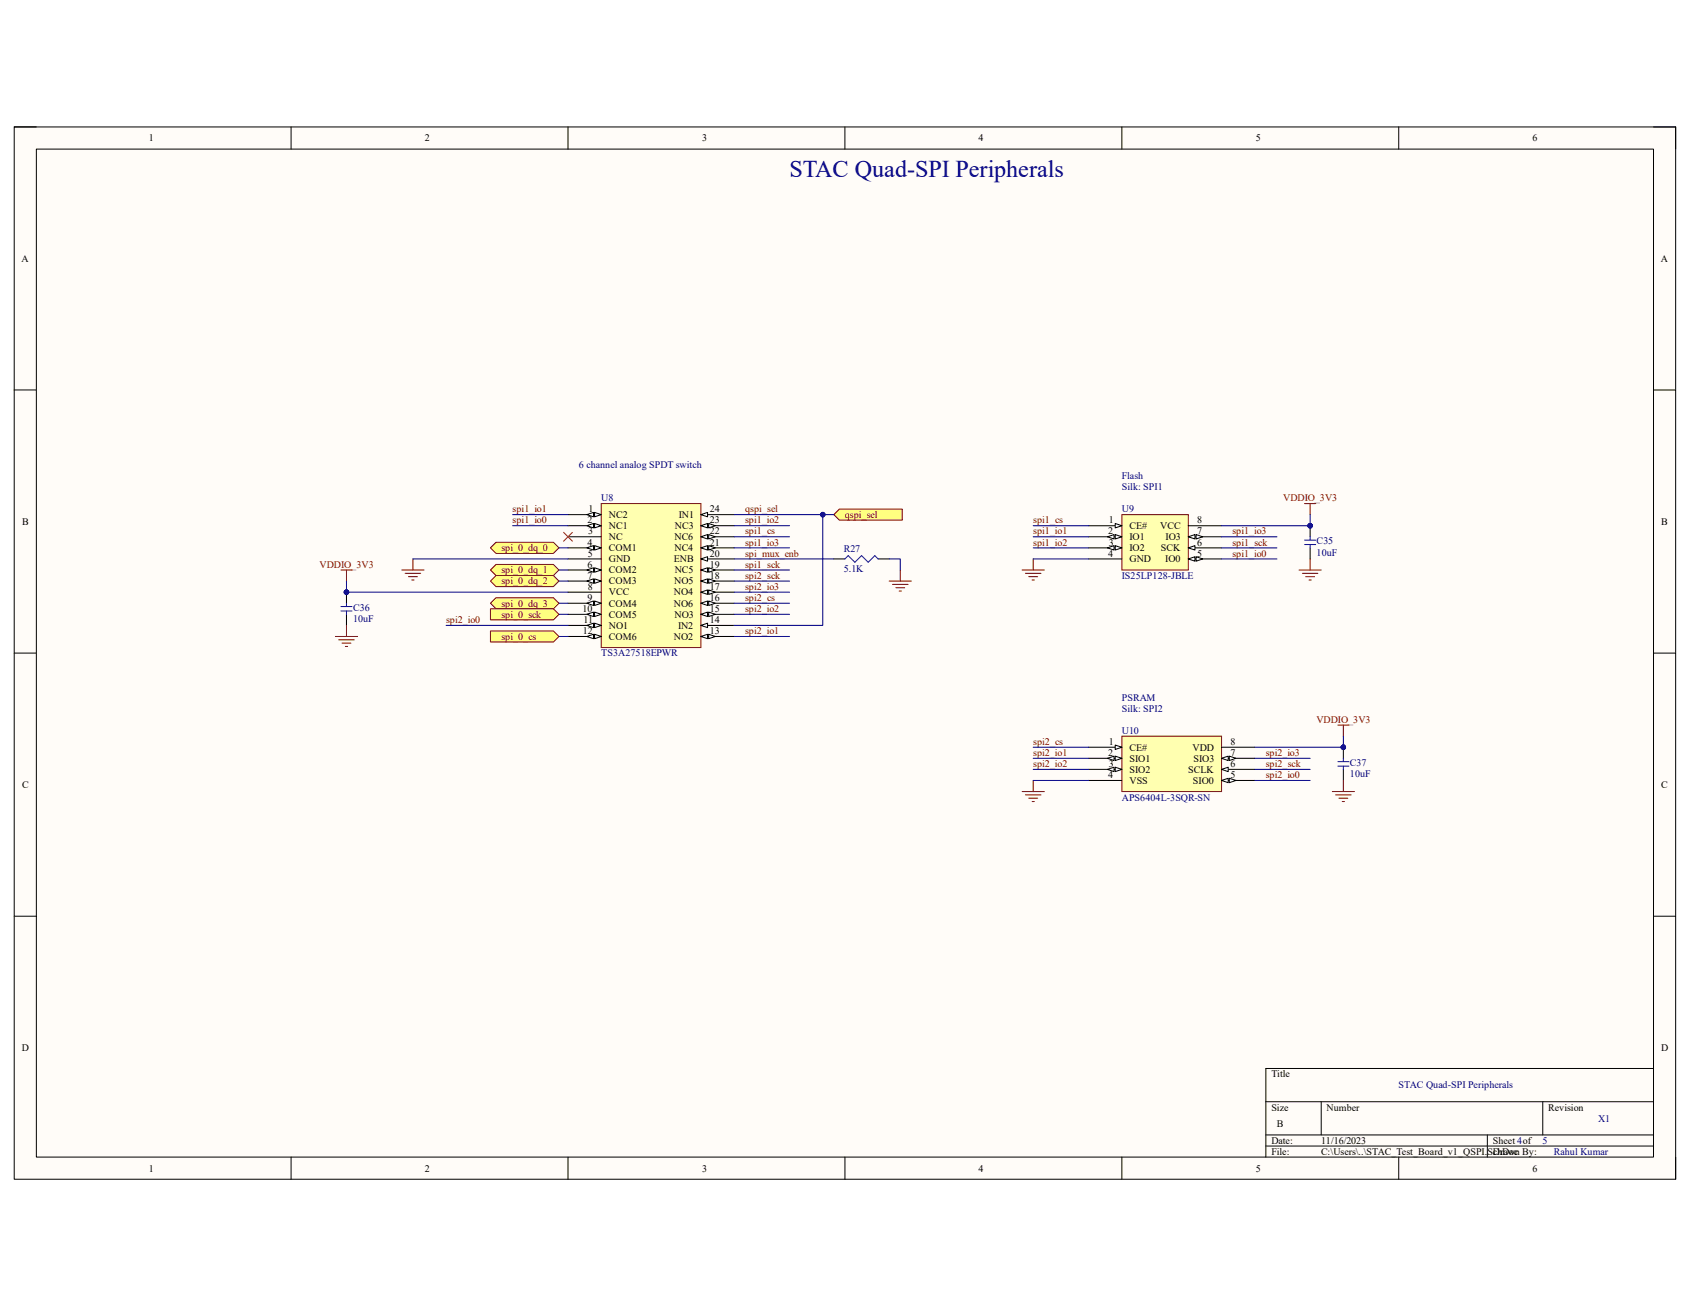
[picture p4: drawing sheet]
<svg xmlns="http://www.w3.org/2000/svg" width="279mm" height="216mm" viewBox="0 0 279 216" stroke-linecap="round" stroke-linejoin="round" font-family="sans-serif">
<path d="M2.3 21h274.7v173.9h-274.7z" fill-rule="evenodd" fill="#fffcf8"/>
<path d="M2.3 21h274.7v173.9h-274.7z" fill="none" stroke="#000" stroke-width=".17"/>
<path d="M6 24.6h267.4v166.7h-267.4z" fill-rule="evenodd" fill="#fffcf8"/>
<g fill="none" stroke="#000" stroke-width=".17">
<path d="M2.3 21h3.7M6 24.6h267.4v166.7h-267.4zM48.1 21v3.6M93.9 21v3.6M139.7 21v3.6M185.5 21v3.6M231.2 21v3.6M273.4 21h3.6v3.6M2.3 64.5h3.7M273.4 64.5h3.6M2.3 108h3.7M273.4 108h3.6"/>
<path d="M2.3 151.5h3.7M273.4 151.5h3.6M273.4 176.6h-64.1v14.7M48.1 191.3v3.6M93.9 191.3v3.6M139.7 191.3v3.6M185.5 191.3v3.6M209.3 182.1h64.1M209.3 187.6h64.1M209.3 189.5h64.1M218.4 182.1v5.5M231.2 191.3v3.6"/>
<path d="M245.9 187.6v3.7M255.1 182.1v5.5M277 191.3v3.6"/>
</g>
<path d="M99.4 83.2h16.5v23.9h-16.5z" fill-rule="evenodd" fill="#ffffb0"/>
<path d="M99.4 83.2h16.5v23.9h-16.5z" fill="none" stroke="#800000" stroke-width=".17"/>
<path d="M93.9 85.1h5.5" fill="none" stroke="#000" stroke-width=".17"/>
<path d="M98.3 84.7l1.1 .4-1.1 .3z" fill="#f8fcff"/>
<path d="M98.3 84.7l1.1 .4-1.1 .3z" fill="none" stroke="#000" stroke-width=".17"/>
<path d="M97 85.1l1.1-.4v.7z" fill="#f8fcff"/>
<path d="M93.9 86.9h5.5M97 85.1l1.1-.4v.7z" fill="none" stroke="#000" stroke-width=".17"/>
<path d="M98.3 86.5l1.1 .4-1.1 .4z" fill="#f8fcff"/>
<path d="M98.3 86.5l1.1 .4-1.1 .4z" fill="none" stroke="#000" stroke-width=".17"/>
<path d="M97 86.9l1.1-.4v.8z" fill="#f8fcff"/>
<path d="M93.9 88.7h5.5M93.9 90.6h5.5M97 86.9l1.1-.4v.8z" fill="none" stroke="#000" stroke-width=".17"/>
<path d="M98.3 90.2l1.1 .4-1.1 .3z" fill="#f8fcff"/>
<path d="M98.3 90.2l1.1 .4-1.1 .3z" fill="none" stroke="#000" stroke-width=".17"/>
<path d="M97 90.6l1.1-.4v.7z" fill="#f8fcff"/>
<path d="M93.9 92.4h5.5M93.9 94.2h5.5M97 90.6l1.1-.4v.7z" fill="none" stroke="#000" stroke-width=".17"/>
<path d="M98.3 93.9l1.1 .3-1.1 .4z" fill="#f8fcff"/>
<path d="M98.3 93.9l1.1 .3-1.1 .4z" fill="none" stroke="#000" stroke-width=".17"/>
<path d="M97 94.2l1.1-.3v.7z" fill="#f8fcff"/>
<path d="M93.9 96.1h5.5M97 94.2l1.1-.3v.7z" fill="none" stroke="#000" stroke-width=".17"/>
<path d="M98.3 95.7l1.1 .4-1.1 .3z" fill="#f8fcff"/>
<path d="M98.3 95.7l1.1 .4-1.1 .3z" fill="none" stroke="#000" stroke-width=".17"/>
<path d="M97 96.1l1.1-.4v.7z" fill="#f8fcff"/>
<path d="M93.9 97.9h5.5M93.9 99.7h5.5M97 96.1l1.1-.4v.7z" fill="none" stroke="#000" stroke-width=".17"/>
<path d="M98.3 99.4l1.1 .3-1.1 .4z" fill="#f8fcff"/>
<path d="M98.3 99.4l1.1 .3-1.1 .4z" fill="none" stroke="#000" stroke-width=".17"/>
<path d="M97 99.7l1.1-.3v.7z" fill="#f8fcff"/>
<path d="M97 99.7l1.1-.3v.7zM93.9 101.6h5.5" fill="none" stroke="#000" stroke-width=".17"/>
<path d="M98.3 101.2l1.1 .4-1.1 .3z" fill="#f8fcff"/>
<path d="M98.3 101.2l1.1 .4-1.1 .3z" fill="none" stroke="#000" stroke-width=".17"/>
<path d="M97 101.6l1.1-.4v.7z" fill="#f8fcff"/>
<path d="M93.9 103.4h5.5M97 101.6l1.1-.4v.7z" fill="none" stroke="#000" stroke-width=".17"/>
<path d="M98.3 103l1.1 .4-1.1 .4z" fill="#f8fcff"/>
<path d="M98.3 103l1.1 .4-1.1 .4z" fill="none" stroke="#000" stroke-width=".17"/>
<path d="M97 103.4l1.1-.4v.8z" fill="#f8fcff"/>
<path d="M93.9 105.2h5.5M97 103.4l1.1-.4v.8z" fill="none" stroke="#000" stroke-width=".17"/>
<path d="M98.3 104.9l1.1 .3-1.1 .4z" fill="#f8fcff"/>
<path d="M98.3 104.9l1.1 .3-1.1 .4z" fill="none" stroke="#000" stroke-width=".17"/>
<path d="M97 105.2l1.1-.3v.7z" fill="#f8fcff"/>
<path d="M97 105.2l1.1-.3v.7zM115.9 105.2h5.5" fill="none" stroke="#000" stroke-width=".17"/>
<path d="M115.9 105.2l1.1-.3v.7z" fill="#f8fcff"/>
<path d="M115.9 105.2l1.1-.3v.7z" fill="none" stroke="#000" stroke-width=".17"/>
<path d="M117.2 104.9l1.1 .3-1.1 .4z" fill="#f8fcff"/>
<path d="M115.9 103.4h5.5M117.2 104.9l1.1 .3-1.1 .4z" fill="none" stroke="#000" stroke-width=".17"/>
<path d="M115.9 103.4l1.1-.4v.8z" fill="#f8fcff"/>
<path d="M115.9 103.4l1.1-.4v.8zM115.9 101.6h5.5" fill="none" stroke="#000" stroke-width=".17"/>
<path d="M115.9 101.6l1.1-.4v.7z" fill="#f8fcff"/>
<path d="M115.9 101.6l1.1-.4v.7z" fill="none" stroke="#000" stroke-width=".17"/>
<path d="M117.2 101.2l1.1 .4-1.1 .3z" fill="#f8fcff"/>
<path d="M115.9 99.7h5.5M117.2 101.2l1.1 .4-1.1 .3z" fill="none" stroke="#000" stroke-width=".17"/>
<path d="M115.9 99.7l1.1-.3v.7z" fill="#f8fcff"/>
<path d="M115.9 99.7l1.1-.3v.7z" fill="none" stroke="#000" stroke-width=".17"/>
<path d="M117.2 99.4l1.1 .3-1.1 .4z" fill="#f8fcff"/>
<path d="M115.9 97.9h5.5M117.2 99.4l1.1 .3-1.1 .4z" fill="none" stroke="#000" stroke-width=".17"/>
<path d="M115.9 97.9l1.1-.4v.8z" fill="#f8fcff"/>
<path d="M115.9 97.9l1.1-.4v.8z" fill="none" stroke="#000" stroke-width=".17"/>
<path d="M117.2 97.5l1.1 .4-1.1 .4z" fill="#f8fcff"/>
<path d="M115.9 96.1h5.5M117.2 97.5l1.1 .4-1.1 .4z" fill="none" stroke="#000" stroke-width=".17"/>
<path d="M115.9 96.1l1.1-.4v.7z" fill="#f8fcff"/>
<path d="M115.9 96.1l1.1-.4v.7z" fill="none" stroke="#000" stroke-width=".17"/>
<path d="M117.2 95.7l1.1 .4-1.1 .3z" fill="#f8fcff"/>
<path d="M115.9 94.2h5.5M117.2 95.7l1.1 .4-1.1 .3z" fill="none" stroke="#000" stroke-width=".17"/>
<path d="M115.9 94.2l1.1-.3v.7z" fill="#f8fcff"/>
<path d="M115.9 94.2l1.1-.3v.7z" fill="none" stroke="#000" stroke-width=".17"/>
<path d="M117.2 93.9l1.1 .3-1.1 .4z" fill="#f8fcff"/>
<path d="M115.9 92.4h5.5M117.2 93.9l1.1 .3-1.1 .4z" fill="none" stroke="#000" stroke-width=".17"/>
<path d="M115.9 92.4l1.1-.4v.8z" fill="#f8fcff"/>
<path d="M115.9 92.4l1.1-.4v.8zM115.9 90.6h5.5" fill="none" stroke="#000" stroke-width=".17"/>
<path d="M115.9 90.6l1.1-.4v.7z" fill="#f8fcff"/>
<path d="M115.9 90.6l1.1-.4v.7z" fill="none" stroke="#000" stroke-width=".17"/>
<path d="M117.2 90.2l1.1 .4-1.1 .3z" fill="#f8fcff"/>
<path d="M115.9 88.7h5.5M117.2 90.2l1.1 .4-1.1 .3z" fill="none" stroke="#000" stroke-width=".17"/>
<path d="M115.9 88.7l1.1-.3v.7z" fill="#f8fcff"/>
<path d="M115.9 88.7l1.1-.3v.7z" fill="none" stroke="#000" stroke-width=".17"/>
<path d="M117.2 88.4l1.1 .3-1.1 .4z" fill="#f8fcff"/>
<path d="M115.9 86.9h5.5M117.2 88.4l1.1 .3-1.1 .4z" fill="none" stroke="#000" stroke-width=".17"/>
<path d="M115.9 86.9l1.1-.4v.8z" fill="#f8fcff"/>
<path d="M115.9 86.9l1.1-.4v.8z" fill="none" stroke="#000" stroke-width=".17"/>
<path d="M117.2 86.5l1.1 .4-1.1 .4z" fill="#f8fcff"/>
<path d="M115.9 85.1h5.5M117.2 86.5l1.1 .4-1.1 .4z" fill="none" stroke="#000" stroke-width=".17"/>
<path d="M115.9 85.1l1.1-.4v.7z" fill="#f8fcff"/>
<path d="M115.9 85.1l1.1-.4v.7z" fill="none" stroke="#000" stroke-width=".17"/>
<path d="M56.4 94.2h1.8M57.3 94.2v1.9" fill="none" stroke="#800000" stroke-width=".17"/>
<circle cx="57.3" cy="97.9" r=".37" fill="#000080"/>
<circle cx="57.3" cy="97.9" r=".37" fill="none" stroke="#000080" stroke-width=".17"/>
<path d="M57.3 97.9v1.8" fill="none" stroke="#000" stroke-width=".17"/>
<circle cx="57.3" cy="97.9" r=".37" fill="#000080"/>
<circle cx="57.3" cy="97.9" r=".37" fill="none" stroke="#000080" stroke-width=".17"/>
<path d="M137.9 92.4h1.8M145.2 92.4h1.8M57.3 101.6v1.8" fill="none" stroke="#000" stroke-width=".17"/>
<path d="M57.3 99.7v.6M139.7 92.4l.5-.5 1.1 1 1.1-1 1.1 1 1.1-1 .6 .5M56.4 100.3h1.8M56.4 101h1.8M57.3 101v.6" fill="none" stroke="#00f" stroke-width=".17"/>
<g fill="none" stroke="#800000" stroke-width=".17">
<path d="M66.4 94.2h3.7M67 94.8h2.5M67.5 95.3h1.5M68.1 95.9h.4M68.3 92.4v1.8M147 96.1h3.7M147.6 96.6h2.5M148.1 97.2h1.5M148.7 97.7h.3M148.8 94.2v1.9M55.5 105.2h3.6M56 105.8h2.6"/>
<path d="M56.5 106.3h1.5M57.1 106.9h.4M57.3 103.4v1.8"/>
</g>
<path d="M93.2 88l1.4 1.5M94.6 88l-1.4 1.5" fill="none" stroke="#f00" stroke-width=".17"/>
<path d="M185.5 85.1h11v9.1h-11z" fill-rule="evenodd" fill="#ffffb0"/>
<path d="M185.5 85.1h11v9.1h-11z" fill="none" stroke="#800000" stroke-width=".17"/>
<path d="M180 86.9h5.5" fill="none" stroke="#000" stroke-width=".17"/>
<path d="M184.4 86.5l1.1 .4-1.1 .4z" fill="#f8fcff"/>
<path d="M180 88.7h5.5M184.4 86.5l1.1 .4-1.1 .4z" fill="none" stroke="#000" stroke-width=".17"/>
<path d="M184.4 88.4l1.1 .3-1.1 .4z" fill="#f8fcff"/>
<path d="M184.4 88.4l1.1 .3-1.1 .4z" fill="none" stroke="#000" stroke-width=".17"/>
<path d="M183.1 88.7l1.1-.3v.7z" fill="#f8fcff"/>
<path d="M180 90.6h5.5M183.1 88.7l1.1-.3v.7z" fill="none" stroke="#000" stroke-width=".17"/>
<path d="M184.4 90.2l1.1 .4-1.1 .3z" fill="#f8fcff"/>
<path d="M184.4 90.2l1.1 .4-1.1 .3z" fill="none" stroke="#000" stroke-width=".17"/>
<path d="M183.1 90.6l1.1-.4v.7z" fill="#f8fcff"/>
<path d="M180 92.4h5.5M183.1 90.6l1.1-.4v.7zM196.5 92.4h5.5" fill="none" stroke="#000" stroke-width=".17"/>
<path d="M196.5 92.4l1.1-.4v.8z" fill="#f8fcff"/>
<path d="M196.5 92.4l1.1-.4v.8z" fill="none" stroke="#000" stroke-width=".17"/>
<path d="M197.7 92l1.1 .4-1.1 .4z" fill="#f8fcff"/>
<path d="M196.5 90.6h5.5M197.7 92l1.1 .4-1.1 .4z" fill="none" stroke="#000" stroke-width=".17"/>
<path d="M196.5 90.6l1.1-.4v.7z" fill="#f8fcff"/>
<path d="M196.5 90.6l1.1-.4v.7zM196.5 88.7h5.5" fill="none" stroke="#000" stroke-width=".17"/>
<path d="M196.5 88.7l1.1-.3v.7z" fill="#f8fcff"/>
<path d="M196.5 88.7l1.1-.3v.7z" fill="none" stroke="#000" stroke-width=".17"/>
<path d="M197.7 88.4l1.1 .3-1.1 .4z" fill="#f8fcff"/>
<path d="M196.5 86.9h5.5M197.7 88.4l1.1 .3-1.1 .4z" fill="none" stroke="#000" stroke-width=".17"/>
<path d="M169 94.2h3.6M169.5 94.8h2.6M170.1 95.3h1.5M170.6 95.9h.4M170.8 92.4v1.8" fill="none" stroke="#800000" stroke-width=".17"/>
<circle cx="216.6" cy="86.9" r=".37" fill="#000080"/>
<circle cx="216.6" cy="86.9" r=".37" fill="none" stroke="#000080" stroke-width=".17"/>
<path d="M216.6 86.9v1.8" fill="none" stroke="#000" stroke-width=".17"/>
<circle cx="216.6" cy="86.9" r=".37" fill="#000080"/>
<circle cx="216.6" cy="86.9" r=".37" fill="none" stroke="#000080" stroke-width=".17"/>
<path d="M216.6 90.6v1.8" fill="none" stroke="#000" stroke-width=".17"/>
<path d="M215.7 89.3h1.8M215.7 90h1.8M216.6 88.7v.6M216.6 90v.6" fill="none" stroke="#00f" stroke-width=".17"/>
<path d="M214.8 94.2h3.6M215.3 94.8h2.6M215.7 83.2h1.8M215.9 95.3h1.4M216.4 95.9h.4M216.6 83.2v1.9M216.6 92.4v1.8" fill="none" stroke="#800000" stroke-width=".17"/>
<path d="M185.5 121.7h16.5v9.2h-16.5z" fill-rule="evenodd" fill="#ffffb0"/>
<path d="M185.5 121.7h16.5v9.2h-16.5z" fill="none" stroke="#800000" stroke-width=".17"/>
<path d="M180 123.5h5.5" fill="none" stroke="#000" stroke-width=".17"/>
<path d="M184.4 123.2l1.1 .3-1.1 .4z" fill="#f8fcff"/>
<path d="M180 125.4h5.5M184.4 123.2l1.1 .3-1.1 .4z" fill="none" stroke="#000" stroke-width=".17"/>
<path d="M184.4 125l1.1 .4-1.1 .3z" fill="#f8fcff"/>
<path d="M184.4 125l1.1 .4-1.1 .3z" fill="none" stroke="#000" stroke-width=".17"/>
<path d="M183.1 125.4l1.1-.4v.7z" fill="#f8fcff"/>
<path d="M180 127.2h5.5M183.1 125.4l1.1-.4v.7z" fill="none" stroke="#000" stroke-width=".17"/>
<path d="M184.4 126.8l1.1 .4-1.1 .4z" fill="#f8fcff"/>
<path d="M184.4 126.8l1.1 .4-1.1 .4z" fill="none" stroke="#000" stroke-width=".17"/>
<path d="M183.1 127.2l1.1-.4v.8z" fill="#f8fcff"/>
<path d="M180 129h5.5M183.1 127.2l1.1-.4v.8zM202 129h5.4" fill="none" stroke="#000" stroke-width=".17"/>
<path d="M202 129l1.1-.3v.7z" fill="#f8fcff"/>
<path d="M202 129l1.1-.3v.7z" fill="none" stroke="#000" stroke-width=".17"/>
<path d="M203.2 128.7l1.1 .3-1.1 .4z" fill="#f8fcff"/>
<path d="M202 127.2h5.4M203.2 128.7l1.1 .3-1.1 .4z" fill="none" stroke="#000" stroke-width=".17"/>
<path d="M202 127.2l1.1-.4v.8z" fill="#f8fcff"/>
<path d="M202 127.2l1.1-.4v.8zM202 125.4h5.4" fill="none" stroke="#000" stroke-width=".17"/>
<path d="M202 125.4l1.1-.4v.7z" fill="#f8fcff"/>
<path d="M202 125.4l1.1-.4v.7z" fill="none" stroke="#000" stroke-width=".17"/>
<path d="M203.2 125l1.1 .4-1.1 .3z" fill="#f8fcff"/>
<path d="M202 123.5h5.4M203.2 125l1.1 .4-1.1 .3z" fill="none" stroke="#000" stroke-width=".17"/>
<path d="M169 130.9h3.6M169.5 131.4h2.6M170.1 132h1.5M170.6 132.5h.4M170.8 129v1.9" fill="none" stroke="#800000" stroke-width=".17"/>
<circle cx="222.1" cy="123.5" r=".37" fill="#000080"/>
<circle cx="222.1" cy="123.5" r=".37" fill="none" stroke="#000080" stroke-width=".17"/>
<path d="M222.1 123.5v1.9" fill="none" stroke="#000" stroke-width=".17"/>
<circle cx="222.1" cy="123.5" r=".37" fill="#000080"/>
<circle cx="222.1" cy="123.5" r=".37" fill="none" stroke="#000080" stroke-width=".17"/>
<path d="M222.1 127.2v1.8" fill="none" stroke="#000" stroke-width=".17"/>
<path d="M221.2 125.9h1.8M221.2 126.7h1.8M222.1 125.4v.5M222.1 126.7v.5" fill="none" stroke="#00f" stroke-width=".17"/>
<path d="M221.2 119.9h1.8M222.1 119.9v1.8M220.3 130.9h3.6M220.8 131.4h2.6M221.4 132h1.4M221.9 132.5h.4M222.1 129v1.9" fill="none" stroke="#800000" stroke-width=".17"/>
<path d="M81.1 90.6l.9-.9h9.5l.9 .9-.9 .9h-9.5z" fill-rule="evenodd" fill="#ffff80"/>
<path d="M81.1 90.6l.9-.9h9.5l.9 .9-.9 .9h-9.5z" fill="none" stroke="#800000" stroke-width=".17"/>
<path d="M81.1 94.2l.9-.9h9.5l.9 .9-.9 .9h-9.5z" fill-rule="evenodd" fill="#ffff80"/>
<path d="M81.1 94.2l.9-.9h9.5l.9 .9-.9 .9h-9.5z" fill="none" stroke="#800000" stroke-width=".17"/>
<path d="M81.1 96.1l.9-1h9.5l.9 1-.9 .9h-9.5z" fill-rule="evenodd" fill="#ffff80"/>
<path d="M81.1 96.1l.9-1h9.5l.9 1-.9 .9h-9.5z" fill="none" stroke="#800000" stroke-width=".17"/>
<path d="M81.1 99.7l.9-.9h9.5l.9 .9-.9 .9h-9.5z" fill-rule="evenodd" fill="#ffff80"/>
<path d="M81.1 99.7l.9-.9h9.5l.9 .9-.9 .9h-9.5z" fill="none" stroke="#800000" stroke-width=".17"/>
<path d="M81.1 100.6h10.4l.9 1-.9 .9h-10.4z" fill-rule="evenodd" fill="#ffff80"/>
<path d="M81.1 100.6h10.4l.9 1-.9 .9h-10.4z" fill="none" stroke="#800000" stroke-width=".17"/>
<path d="M81.1 104.3h10.4l.9 .9-.9 .9h-10.4z" fill-rule="evenodd" fill="#ffff80"/>
<path d="M81.1 104.3h10.4l.9 .9-.9 .9h-10.4z" fill="none" stroke="#800000" stroke-width=".17"/>
<path d="M138.8 84.2h10.4v1.8h-10.4l-.9-.9z" fill-rule="evenodd" fill="#ffff80"/>
<path d="M138.8 84.2h10.4v1.8h-10.4l-.9-.9z" fill="none" stroke="#800000" stroke-width=".17"/>
<g fill="none" stroke="#000080" stroke-width=".17">
<path d="M57.3 96.1v1.8h36.6M84.8 85.1h9.1M84.8 86.9h9.1M121.4 86.9h9.1M121.4 99.7h9.1M121.4 97.9h9.1M121.4 96.1h9.1M121.4 94.2h9.1M121.4 90.6h9.1M121.4 88.7h9.1M73.8 103.4h20.1M121.4 105.2h9.1"/>
<path d="M121.4 101.6h9.1"/>
</g>
<circle cx="57.3" cy="97.9" r=".37" fill="#000080"/>
<g fill="none" stroke="#000080" stroke-width=".17">
<path d="M68.3 92.4h25.6M121.4 92.4h16.5M147 92.4h1.8v1.8M170.8 92.4h9.2M170.8 86.9h9.2M170.8 88.7h9.2M170.8 90.6h9.2M202 92.4h9.1M202 88.7h9.1M202 90.6h9.1M216.6 85.1v1.8h-14.6"/>
<circle cx="57.3" cy="97.9" r=".37"/>
</g>
<circle cx="216.6" cy="86.9" r=".37" fill="#000080"/>
<g fill="none" stroke="#000080" stroke-width=".17">
<path d="M170.8 123.5h9.2M170.8 125.4h9.2M170.8 127.2h9.2M170.8 129h9.2M207.4 125.4h9.2M207.4 127.2h9.2M207.4 129h9.2M222.1 121.7v1.8h-14.7"/>
<circle cx="216.6" cy="86.9" r=".37"/>
</g>
<circle cx="222.1" cy="123.5" r=".37" fill="#000080"/>
<g fill="none" stroke="#000080" stroke-width=".17">
<path d="M92.4 90.6h1.5M121.4 85.1h14.6v18.3h-14.6"/>
<circle cx="222.1" cy="123.5" r=".37"/>
</g>
<circle cx="136" cy="85.1" r=".37" fill="#000080"/>
<g fill="none" stroke="#000080" stroke-width=".17">
<path d="M136 85.1h1.9"/>
<circle cx="136" cy="85.1" r=".37"/>
</g>
<circle cx="136" cy="85.1" r=".37" fill="#000080"/>
<g fill="none" stroke="#000080" stroke-width=".17">
<path d="M92.4 99.7h1.5M92.4 94.2h1.5M92.4 96.1h1.5M92.4 105.2h1.5M92.4 101.6h1.5"/>
<circle cx="136" cy="85.1" r=".37"/>
</g>
<text font-size="4" fill="#000080" x="130.5" y="29.3">STAC Quad-SPI Peripherals</text>
<g font-size="1.7">
<text x="24.6" y="23.4">1</text>
<text x="70.2" y="23.4">2</text>
<text x="116.1" y="23.4">3</text>
<text x="161.8" y="23.4">4</text>
<text x="207.6" y="23.4">5</text>
<text x="253.4" y="23.4">6</text>
<text x="3.6" y="43.3">A</text>
<text x="274.6" y="43.3">A</text>
<text x="3.6" y="86.7">B</text>
<text x="97.2" y="86.5">2</text>
<text x="97.2" y="88.3">3</text>
<text x="97.3" y="84.7">1</text>
<text x="100.7" y="85.6">NC2</text>
<text x="100.7" y="87.5">NC1</text>
<text x="100.7" y="89.3">NC</text>
<text x="111.5" y="89.3">NC6</text>
<text x="111.6" y="87.5">NC3</text>
<text x="112.2" y="85.6">IN1</text>
<text x="117.3" y="88.3">22</text>
<text x="117.3" y="86.5">23</text>
<text x="117.3" y="84.7">24</text>
<text x="183.2" y="88.3">2</text>
<text x="183.3" y="86.5">1</text>
<text x="186.7" y="87.5">CE#</text>
<text x="186.7" y="89.3">IO1</text>
<text x="191.8" y="87.5">VCC</text>
<text x="192.7" y="89.3">IO3</text>
<text x="197.9" y="88.3">7</text>
<text x="197.9" y="86.5">8</text>
<text x="274.7" y="86.7">B</text>
<text x="97.2" y="90.2">4</text>
<text x="97.2" y="93.9">6</text>
<text x="97.2" y="95.7">7</text>
<text x="97.2" y="92">5</text>
<text x="100.7" y="91.1">COM1</text>
<text x="100.7" y="92.9">GND</text>
<text x="100.7" y="94.8">COM2</text>
<text x="111.4" y="92.9">ENB</text>
<text x="111.5" y="91.1">NC4</text>
<text x="111.5" y="94.8">NC5</text>
<text x="117.3" y="95.7">18</text>
<text x="117.3" y="93.9">19</text>
<text x="117.3" y="92">20</text>
<text x="117.3" y="90.2">21</text>
<text x="183.2" y="92">4</text>
<text x="183.3" y="90.2">3</text>
<text x="186.7" y="91.1">IO2</text>
<text x="186.7" y="92.9">GND</text>
<text x="191.9" y="91.1">SCK</text>
<text x="192.7" y="92.9">IO0</text>
<text x="197.9" y="92">5</text>
<text x="197.9" y="90.2">6</text>
<text x="96.3" y="101.2">10</text>
<text x="97.2" y="99.4">9</text>
<text x="97.2" y="97.5">8</text>
<text x="100.7" y="96.6">COM3</text>
<text x="100.7" y="98.4">VCC</text>
<text x="100.7" y="100.3">COM4</text>
<text x="111.4" y="100.3">NO6</text>
<text x="111.4" y="98.4">NO4</text>
<text x="111.5" y="96.6">NO5</text>
<text x="117.3" y="101.2">15</text>
<text x="117.3" y="99.4">16</text>
<text x="117.3" y="97.5">17</text>
<text x="96.4" y="104.9">12</text>
<text x="96.5" y="103">11</text>
<text x="100.7" y="102.1">COM5</text>
<text x="100.7" y="103.9">NO1</text>
<text x="100.7" y="105.7">COM6</text>
<text x="111.4" y="105.7">NO2</text>
<text x="111.5" y="102.1">NO3</text>
<text x="112.1" y="103.9">IN2</text>
<text x="117.3" y="104.9">13</text>
<text x="117.3" y="103">14</text>
<text x="183.2" y="125">2</text>
<text x="183.3" y="123.1">1</text>
<text x="186.7" y="124.1">CE#</text>
<text x="186.7" y="125.9">SIO1</text>
<text x="197.1" y="124.1">VDD</text>
<text x="197.3" y="125.9">SIO3</text>
<text x="203.4" y="125">7</text>
<text x="203.4" y="123.1">8</text>
<text x="3.6" y="130.3">C</text>
<text x="183.2" y="128.7">4</text>
<text x="183.3" y="126.8">3</text>
<text x="186.7" y="127.7">SIO2</text>
<text x="186.7" y="129.6">VSS</text>
<text x="196.4" y="127.7">SCLK</text>
<text x="197.2" y="129.6">SIO0</text>
<text x="203.4" y="128.7">5</text>
<text x="203.4" y="126.8">6</text>
<text x="274.7" y="130.3">C</text>
<text x="3.6" y="173.7">D</text>
<text x="274.6" y="173.7">D</text>
<text x="210.2" y="178.1">Title</text>
<text x="210.2" y="183.6">Size</text>
<text x="219.3" y="183.6">Number</text>
<text x="256" y="183.6">Revision</text>
<text x="210.2" y="189.1">Date:</text>
<text x="210.2" y="190.9">File:</text>
<text x="211.1" y="186.4">B</text>
<text x="218.4" y="189.1">11/16/2023</text>
<text x="218.4" y="190.9">C:\Users\..\STAC_Test_Board_v1_QSPI.SchDoc</text>
<text x="246.8" y="190.9">Drawn By:</text>
<text x="246.8" y="189.1">Sheet 4of</text>
<text x="24.6" y="193.7">1</text>
<text x="70.2" y="193.7">2</text>
<text x="116.1" y="193.7">3</text>
<text x="161.8" y="193.7">4</text>
<text x="207.6" y="193.7">5</text>
<text x="253.4" y="193.7">6</text>
</g>
<g font-size="1.7" fill="#000080">
<text x="95.7" y="77.4">6 channel analog SPDT switch</text>
<text x="99.4" y="82.9">U8</text>
<text x="185.5" y="79.2">Flash</text>
<text x="185.5" y="81">Silk: SPI1</text>
<text x="185.5" y="84.7">U9</text>
<text x="139.5" y="91.3">R27</text>
<text x="139.5" y="94.6">5.1K</text>
<text x="185.5" y="95.7">IS25LP128-JBLE</text>
<text x="217.7" y="90">C35</text>
<text x="217.7" y="91.9">10uF</text>
<text x="58.4" y="101">C36</text>
<text x="58.4" y="102.8">10uF</text>
<text x="99.4" y="108.5">TS3A27518EPWR</text>
<text x="185.5" y="115.8">PSRAM</text>
<text x="185.5" y="117.6">Silk: SPI2</text>
<text x="185.5" y="121.3">U10</text>
<text x="223.2" y="126.6">C37</text>
<text x="223.2" y="128.5">10uF</text>
<text x="185.5" y="132.3">APS6404L-3SQR-SN</text>
<text x="231.2" y="179.9">STAC Quad-SPI Peripherals</text>
<text x="264.2" y="185.4">X1</text>
<text x="255" y="189.1">5</text>
<text x="256.9" y="190.9">Rahul Kumar</text>
</g>
<g font-size="1.7" fill="#800000">
<text x="212.1" y="82.9">VDDIO_3V3</text>
<text x="84.8" y="84.7">spi1_io1</text>
<text x="84.8" y="86.5">spi1_io0</text>
<text x="123.2" y="84.7">qspi_sel</text>
<text x="123.2" y="86.5">spi1_io2</text>
<text x="123.2" y="88.3">spi1_cs</text>
<text x="139.7" y="85.6">qspi_sel</text>
<text x="170.8" y="86.5">spi1_cs</text>
<text x="170.8" y="88.3">spi1_io1</text>
<text x="203.8" y="88.3">spi1_io3</text>
<text x="52.8" y="93.9">VDDIO_3V3</text>
<text x="82.9" y="91.1">spi_0_dq_0</text>
<text x="82.9" y="94.8">spi_0_dq_1</text>
<text x="123.2" y="90.2">spi1_io3</text>
<text x="123.2" y="92">spi_mux_enb</text>
<text x="123.2" y="93.9">spi1_sck</text>
<text x="123.2" y="95.7">spi2_sck</text>
<text x="170.8" y="90.2">spi1_io2</text>
<text x="203.8" y="90.2">spi1_sck</text>
<text x="203.8" y="92">spi1_io0</text>
<text x="82.9" y="96.6">spi_0_dq_2</text>
<text x="82.9" y="100.3">spi_0_dq_3</text>
<text x="123.2" y="97.5">spi2_io3</text>
<text x="123.2" y="99.4">spi2_cs</text>
<text x="123.2" y="101.2">spi2_io2</text>
<text x="73.7" y="103">spi2_io0</text>
<text x="82.9" y="102.1">spi_0_sck</text>
<text x="82.9" y="105.7">spi_0_cs</text>
<text x="123.2" y="104.9">spi2_io1</text>
<text x="217.6" y="119.5">VDDIO_3V3</text>
<text x="170.8" y="123.1">spi2_cs</text>
<text x="170.8" y="125">spi2_io1</text>
<text x="209.3" y="125">spi2_io3</text>
<text x="170.8" y="126.8">spi2_io2</text>
<text x="209.3" y="126.8">spi2_sck</text>
<text x="209.3" y="128.7">spi2_io0</text>
</g>
</svg>
